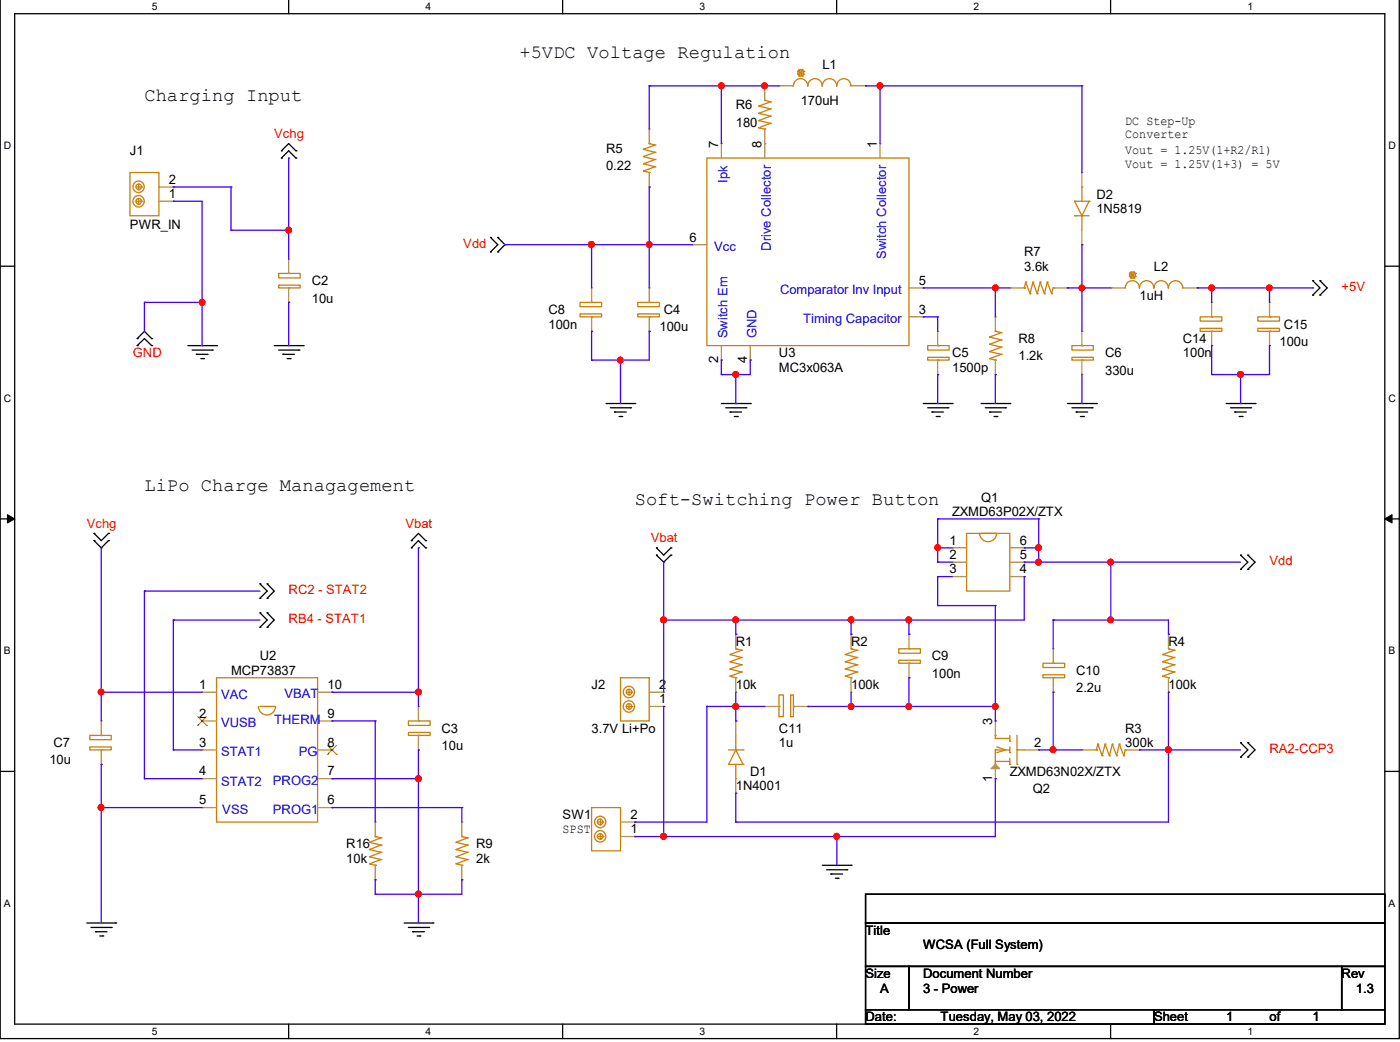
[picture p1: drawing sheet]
<svg xmlns="http://www.w3.org/2000/svg" width="279mm" height="207mm" viewBox="0 0 279 207" stroke-linecap="round" stroke-linejoin="round" font-family="sans-serif">
<path d="M0 -.1v206.6h278.5v-206.6M2.9 2.7h272.7v200.9h-272.7z" fill="none" stroke="#000" stroke-width=".25"/>
<g fill="#fff">
<path d="M30.2 .1h1.1v2.3h-1.1z"/>
<path d="M30.2 203.9h1.1v2.3h-1.1z"/>
</g>
<path d="M57.4 0v2.7M57.4 203.6v2.9" fill="none" stroke="#000" stroke-width=".25"/>
<g fill="#fff">
<path d="M84.7 .1h1.1v2.3h-1.1z"/>
<path d="M84.7 203.9h1.1v2.3h-1.1z"/>
</g>
<path d="M112 0v2.7M112 203.6v2.9" fill="none" stroke="#000" stroke-width=".25"/>
<g fill="#fff">
<path d="M139.2 .1h1.1v2.3h-1.1z"/>
<path d="M139.2 203.9h1.1v2.3h-1.1z"/>
</g>
<path d="M166.5 0v2.7M166.5 203.6v2.9" fill="none" stroke="#000" stroke-width=".25"/>
<g fill="#fff">
<path d="M193.8 .1h1.1v2.3h-1.1z"/>
<path d="M193.8 203.9h1.1v2.3h-1.1z"/>
</g>
<path d="M221 0v2.7M221 203.6v2.9" fill="none" stroke="#000" stroke-width=".25"/>
<g fill="#fff">
<path d="M248.3 .1h1.1v2.3h-1.1z"/>
<path d="M248.3 203.9h1.1v2.3h-1.1z"/>
<path d="M.8 27.8h1.4v2.3h-1.4z"/>
<path d="M276.3 27.8h1.4v2.3h-1.4z"/>
<path d="M.8 78h1.4v2.3h-1.4z"/>
<path d="M276.3 78h1.4v2.3h-1.4z"/>
</g>
<path d="M0 52.9h2.9M275.6 52.9h2.9" fill="none" stroke="#000" stroke-width=".25"/>
<g fill="#fff">
<path d="M.8 128.3h1.3v2.2h-1.3z"/>
<path d="M276.3 128.3h1.3v2.2h-1.3z"/>
</g>
<path d="M0 103.2h2.9M275.6 103.2h2.9" fill="none" stroke="#000" stroke-width=".25"/>
<path d="M1.5 102.3l1.4 .9-1.4 .8zM275.6 103.2l1.4-.9v1.7z" fill="#000" stroke="#000" stroke-width=".2"/>
<g fill="#fff">
<path d="M.8 178.5h1.3v2.2h-1.3z"/>
<path d="M276.3 178.5h1.3v2.2h-1.3z"/>
</g>
<g fill="none" stroke="#000" stroke-width=".25">
<path d="M56 30h.1M56 31.4h.1M56 30l1.4-1.5 1.5 1.5M56 31.4l1.4-1.4 1.5 1.4M58.9 30h.1M58.9 31.4h.1M97.6 47.2h.1M97.6 50.1h.1M97.6 47.2l1.5 1.5-1.5 1.4M99.1 50.1h.1M99.1 47.2h.1M99.1 47.2l1.4 1.5-1.4 1.4"/>
<path d="M261.2 58.7h.1M261.2 55.8h.1M261.2 55.8l1.5 1.5-1.5 1.4M262.7 58.7h.1M262.7 55.8h.1M262.7 55.8l1.4 1.5-1.4 1.4M27.3 67.3h.1M27.3 68.7h.1M27.3 67.3l1.4-1.4 1.5 1.4M27.3 68.7l1.4-1.4 1.5 1.4M30.2 67.3h.1M30.2 68.7h.1"/>
<path d="M37.4 68.7h5.7M38.2 69.6h4M39.1 70.5h.1M39.1 70.5h2.3M40 71.3h.5M40.5 71.3h.1M42.2 69.6h.1M43.1 68.7h.1M54.6 68.7h5.7M55.5 69.6h4M56.3 70.5h.1M56.3 70.5h2.3"/>
<path d="M57.1 71.3h.6M57.7 71.3h.1M59.5 69.6h.1M60.3 68.7h.1M120.6 80.2h5.7M121.5 81.1h4M122.3 81.9h.1M122.3 81.9h2.3M123.2 82.8h.5M123.7 82.8h.1M125.5 81.1h.1M126.3 80.2h.1"/>
<path d="M143.6 80.2h5.7M144.4 81.1h4M145.3 81.9h.1M145.3 81.9h2.3M146.1 82.8h.6M146.7 82.8h.1M148.4 81.1h.1M149.3 80.2h.1M183.7 80.2h5.8M184.6 81.1h4M185.5 81.9h.1M185.5 81.9h2.2"/>
<path d="M186.3 82.8h.6M186.9 82.8h.1M188.6 81.1h.1M189.5 80.2h.1M195.2 80.2h5.8M196.1 81.1h4M196.9 81.9h.1M196.9 81.9h2.4M197.8 82.8h.6M198.4 82.8h.1M200.1 81.1h.1M201 80.2h.1"/>
<path d="M212.4 80.2h5.8M213.3 81.1h4M214.2 81.9h.1M214.2 81.9h2.3M215 82.8h.6M215.6 82.8h.1M217.3 81.1h.1M218.2 80.2h.1M244 80.2h5.8M244.9 81.1h4M245.7 81.9h.1M245.7 81.9h2.3"/>
<path d="M246.6 82.8h.6M247.2 82.8h.1M248.9 81.1h.1M249.8 80.2h.1M18.7 107.5h.1M18.7 106.1h.1M18.7 107.5l1.5 1.4 1.4-1.4M18.7 106.1l1.5 1.4 1.4-1.4M21.6 107.5h.1M21.6 106.1h.1M51.7 119h.1M51.7 116.1h.1"/>
<path d="M51.7 116.1l1.5 1.4-1.5 1.5M53.2 119h.1M53.2 116.1h.1M53.2 116.1l1.4 1.4-1.4 1.5M81.9 107.5h.1M81.9 108.9h.1M81.9 107.5l1.4-1.4 1.4 1.4M81.9 108.9l1.4-1.4 1.4 1.4M84.7 107.5h.1M84.7 108.9h.1M130.6 110.4h.1M130.6 108.9h.1"/>
<path d="M130.6 110.4l1.5 1.4 1.4-1.4M130.6 108.9l1.5 1.5 1.4-1.5M133.5 110.4h.1M133.5 108.9h.1M246.9 113.2h.1M246.9 110.4h.1M246.9 110.4l1.4 1.4-1.4 1.4M248.3 113.2h.1M248.3 110.4h.1M248.3 110.4l1.5 1.4-1.5 1.4M51.7 124.7h.1M51.7 121.9h.1"/>
<path d="M51.7 121.9l1.5 1.4-1.5 1.4M53.2 124.7h.1M53.2 121.9h.1M53.2 121.9l1.4 1.4-1.4 1.4M0 153.4h2.9M246.9 150.6h.1M246.9 147.7h.1M246.9 147.7l1.4 1.4-1.4 1.5M248.3 150.6h.1M248.3 147.7h.1M248.3 147.7l1.5 1.4-1.5 1.5M275.6 153.4h2.9"/>
<path d="M163.7 172.1h5.7M164.5 172.9h4M165.4 173.8h.1M165.4 173.8h2.3M166.2 174.6h.6M166.8 174.6h.1M168.5 172.9h.1M169.4 172.1h.1M172.3 177.8h103.3v5.7h-103.3zM17.3 183.5h5.7M18.1 184.4h4M19 185.3h.1"/>
<path d="M19 185.3h2.3M19.9 186.1h.5M20.4 186.1h.1M22.1 184.4h.1M23 183.5h.1M80.4 183.5h5.7M81.3 184.4h4M82.1 185.3h.1M82.1 185.3h2.4M83 186.1h.6M83.6 186.1h.1M85.3 184.4h.1"/>
<path d="M86.1 183.5h.1M172.3 183.5h103.3v8.7h-103.3zM172.3 192.2h8.6v8.6h-8.6zM180.9 192.2h86.1v8.6h-86.1zM267 192.2h8.6v8.6h-8.6zM172.3 200.8h57.4v2.8h-57.4zM229.7 200.8h45.9v2.8h-45.9z"/>
</g>
<g fill="none" stroke="#cc8006" stroke-width=".25">
<path d="M152.2 20h.1M152.2 20l1.1 .3M157.9 17.1a1.42 1.42 0 0 1 1.4-1.5 1.42 1.42 0 0 1 1.4 1.5M158.8 14.8h.1M158.8 14.2h.1M158.8 14.8l.2 .3M158.8 14.2v.6M158.8 14.2l1.1 .6M159 13.9h.1M159 15.1h.1M159 13.9l-.2 .3M159 13.9h.6"/>
<path d="M159 13.9l.6 1.2M159 15.1h.6M159.6 13.9h.1M159.6 15.1h.1M159.6 13.9l-.6 1.2M159.6 13.9l.3 .3M159.9 14.2h.1M159.9 14.8h.1M159.9 14.2l-1.1 .6M159.9 14.2v.6M159.9 14.8l-.3 .3M160.8 17.1a1.42 1.42 0 0 1 1.4-1.5 1.42 1.42 0 0 1 1.4 1.5"/>
<path d="M163.7 17.1a1.42 1.42 0 0 1 1.4-1.5 1.42 1.42 0 0 1 1.4 1.5 1.4 1.4 0 0 1 1.4-1.5 1.4 1.4 0 0 1 1.4 1.5M25.9 34.3h5.7v8.6h-5.7zM27.1 37.2h1.1M27.6 37.7h.1M27.6 36.6v1.1M27.6 39.5v1.1M28.2 37.2h.1M128.1 34h.1M128.1 32.6h.1M128.1 31.1h.1M128.1 29.7h.1M128.1 34l1.1 .3"/>
<path d="M128.1 32.6l2.2 .6M128.1 31.1l2.2 .6M128.1 29.7l2.2 .6M129.2 28.5h.1M129.2 34.3h.1M129.2 28.5l1.1 .3M130.3 33.2h.1M130.3 31.7h.1M130.3 30.3h.1M130.3 28.8h.1M130.3 33.2l-2.2 .8M130.3 31.7l-2.2 .9"/>
<path d="M130.3 30.3l-2.2 .8M130.3 28.8l-2.2 .9M140.7 31.4h40.2v37.3h-40.2zM151 25.4h.1M151 24h.1M151 22.5h.1M151 21.1h.1M151 25.4l1.2 .3M151 24l2.3 .5M151 22.5l2.3 .6M151 21.1l2.3 .5M152.2 25.7h.1"/>
<path d="M153.3 24.5h.1M153.3 23.1h.1M153.3 21.6h.1M153.3 20.3h.1M153.3 24.5l-2.3 .9M153.3 23.1l-2.3 .9M153.3 21.6l-2.3 .9M153.3 20.3l-2.3 .8M215.3 37.2h.1M215.3 37.2v2.8M27.1 40h1.1M27.6 40.6h.1"/>
<path d="M28.2 40h.1M55.5 56.7h4.2v.6h-4.2zM55.5 54.4h4.2v.9h-4.2zM57.4 54.4h.1M57.4 57.3h.1M203.8 57.3h.1M204.1 56.1h.1M204.1 56.1l.9 2.3M204.1 56.1l-.3 1.2M205 58.4h.1M205.6 56.1h.1M205.6 56.1l.8 2.3"/>
<path d="M205.6 56.1l-.6 2.3M206.4 58.4h.1M207 56.1h.1M207 56.1l.9 2.3M207 56.1l-.6 2.3M207.9 58.4h.1M208.4 56.1h.1M208.4 56.1l.9 2.3M208.4 56.1l-.5 2.3M209.3 58.4h.1M209.6 57.3h.1M209.6 57.3l-.3 1.1"/>
<path d="M213.9 40h.1M213.9 42.9h.1M213.9 40h2.8M213.9 40l1.4 2.9M213.9 42.9h2.8M215.3 42.9h.1M215.3 42.9v2.9M216.7 40h.1M216.7 40l-1.4 2.9M223.9 57.3a1.4 1.4 0 0 1 1.4-1.5 1.4 1.4 0 0 1 1.4 1.5M224.8 55h.1M224.8 54.4h.1"/>
<path d="M224.8 55l.3 .3M224.8 54.4v.6M224.8 54.4l1.1 .6M225.1 54.1h.1M225.1 55.3h.1M225.1 54.1l-.3 .3M225.1 54.1h.5M225.1 54.1l.5 1.2M225.1 55.3h.5M225.6 54.1h.1M225.6 55.3h.1M225.6 54.1l-.5 1.2"/>
<path d="M225.6 54.1l.3 .3M225.9 54.4h.1M225.9 55h.1M225.9 54.4l-1.1 .6M225.9 54.4v.6M225.9 55l-.3 .3M226.8 57.3a1.42 1.42 0 0 1 1.4-1.5 1.42 1.42 0 0 1 1.4 1.5M229.7 57.3a1.42 1.42 0 0 1 1.4-1.5 1.42 1.42 0 0 1 1.4 1.5M232.5 57.3a1.42 1.42 0 0 1 1.5-1.5 1.42 1.42 0 0 1 1.4 1.5M115.4 62.4h4.3v.6h-4.3zM115.4 60.1h4.3v.9h-4.3zM117.7 60.1h.1"/>
<path d="M117.7 63h.1M126.9 62.4h4.3v.6h-4.3zM126.9 60.1h4.3v.9h-4.3zM129.2 60.1h.1M129.2 63h.1M184.6 71.1h4.3v.5h-4.3zM184.6 68.7h4.3v.9h-4.3zM186.6 68.7h.1M186.6 71.6h.1M196.9 71.3h.1M196.9 69.9h.1M196.9 68.5h.1"/>
<path d="M196.9 67h.1M196.9 71.3l1.2 .3M196.9 69.9l2.4 .6M196.9 68.5l2.4 .5M196.9 67l2.4 .6M198.1 65.9h.1M198.1 71.6h.1M198.1 65.9l1.2 .2M199.3 70.5h.1M199.3 69h.1M199.3 67.6h.1M199.3 66.1h.1"/>
<path d="M199.3 70.5l-2.4 .8M199.3 69l-2.4 .9M199.3 67.6l-2.4 .9M199.3 66.1l-2.4 .9M213.3 71.1h4.3v.5h-4.3zM213.3 68.7h4.3v.9h-4.3zM215.3 68.7h.1M215.3 71.6h.1M238.8 65.3h4.4v.6h-4.4zM238.8 63h4.4v.9h-4.4zM241.1 63h.1M241.1 65.9h.1"/>
<path d="M250.3 65.3h4.3v.6h-4.3zM250.3 63h4.3v.9h-4.3zM252.6 63h.1M252.6 65.9h.1M192.4 106.1h8.6v11.4h-8.6zM194.9 106.1a1.69 1.69 0 0 0 1.7 1.6 1.69 1.69 0 0 0 1.7-1.6M195.2 106.1h2.9M198.1 106.1h.1M43.1 134.8h20.1v28.7h-20.1zM123.5 134.8h5.7v8.6h-5.7zM124.6 137.6h1.2M125.2 138.2h.1"/>
<path d="M125.2 137v1.2M125.2 139.9v1.2M125.8 137.6h.1M145.3 134.5h.1M145.3 133h.1M145.3 131.6h.1M145.3 130.1h.1M145.3 134.5l1.1 .3M145.3 133l2.3 .6M145.3 131.6l2.3 .6M145.3 130.1l2.3 .6M146.4 129h.1"/>
<path d="M146.4 134.8h.1M146.4 129l1.2 .3M147.6 133.6h.1M147.6 132.2h.1M147.6 130.7h.1M147.6 129.3h.1M147.6 133.6l-2.3 .9M147.6 132.2l-2.3 .8M147.6 130.7l-2.3 .9M147.6 129.3l-2.3 .8M155 138.2h.9v4.3h-.9zM157.4 138.2h.5v4.3h-.5z"/>
<path d="M168.2 134.5h.1M168.2 133h.1M168.2 131.6h.1M168.2 130.1h.1M168.2 134.5l1.2 .3M168.2 133l2.4 .6M168.2 131.6l2.4 .6M168.2 130.1l2.4 .6M169.4 129h.1M169.4 134.8h.1M169.4 129l1.2 .3M170.6 133.6h.1"/>
<path d="M170.6 132.2h.1M170.6 130.7h.1M170.6 129.3h.1M170.6 133.6l-2.4 .9M170.6 132.2l-2.4 .8M170.6 130.7l-2.4 .9M170.6 129.3l-2.4 .8M178.9 131.3h4.3v.6h-4.3zM178.9 129h4.3v.9h-4.3zM180.9 129h.1M180.9 131.9h.1M207.6 134.2h4.3v.6h-4.3z"/>
<path d="M207.6 131.9h4.3v.8h-4.3zM209.6 131.9h.1M209.6 134.8h.1M231.4 134.5h.1M231.4 133h.1M231.4 131.6h.1M231.4 130.1h.1M231.4 134.5l1.1 .3M231.4 133l2.3 .6M231.4 131.6l2.3 .6M231.4 130.1l2.3 .6M232.5 129h.1"/>
<path d="M232.5 134.8h.1M232.5 129l1.2 .3M233.7 133.6h.1M233.7 132.2h.1M233.7 130.7h.1M233.7 129.3h.1M233.7 133.6l-2.3 .9M233.7 132.2l-2.3 .8M233.7 130.7l-2.3 .9M233.7 129.3l-2.3 .8M17.9 148.5h4.2v.6h-4.2zM17.9 146.2h4.2v.9h-4.2z"/>
<path d="M20.2 146.2h.1M20.2 149.1h.1M51.4 140.5a1.69 1.69 0 0 0 1.7 1.7 1.69 1.69 0 0 0 1.7-1.7M51.7 140.5h2.9M54.6 140.5h.1M81.3 145.6h4.3v.6h-4.3zM81.3 143.4h4.3v.8h-4.3zM83.3 143.4h.1M83.3 146.2h.1M124.6 140.5h1.2M125.2 141.1h.1M125.8 140.5h.1"/>
<path d="M145 152h.1M145 149.1h2.9M145 152h2.9M146.4 149.1h.1M146.4 154.8h.1M146.4 146.2v2.9M146.4 152v2.8M146.4 149.1l1.5 2.9M146.4 149.1l-1.4 2.9M147.9 152h.1M147.9 149.1h.1M155 140.5h.1"/>
<path d="M157.9 140.5h.1M198.1 149.1h.1M198.1 152h.1M198.1 146.2h.1M198.1 146.8h.1M198.1 151.4h.1M198.1 149.1h2.9M198.1 146.2v.6M198.1 149.1v2.9M198.1 146.8h2.9M198.1 151.4h2.9M198.4 148.5l1.7 .6-1.7 .6"/>
<path d="M201 152h.1M201 149.7h.1M201 147.4h.1M201 146.2v1.2M201 148.5v1.2M201 150.8v1.2M202.4 149.1h.1M202.4 152h.1M202.4 149.1h1.4M202.4 146.2v5.8M218.2 149.1h.1M218.5 148h.1"/>
<path d="M218.5 148l.8 2.3M218.5 148l-.3 1.1M219.3 150.3h.1M219.9 148h.1M219.9 148l.9 2.3M219.9 148l-.6 2.3M220.8 150.3h.1M221.4 148h.1M221.4 148l.8 2.3M221.4 148l-.6 2.3M222.2 150.3h.1M222.8 148h.1"/>
<path d="M222.8 148l.8 2.3M222.8 148l-.6 2.3M223.6 150.3h.1M223.9 149.1h.1M223.9 149.1l-.3 1.2M73.5 171.8h.1M73.5 170.4h.1M73.5 168.9h.1M73.5 167.5h.1M73.5 171.8l1.2 .3M73.5 170.4l2.3 .5M73.5 168.9l2.3 .6"/>
<path d="M73.5 167.5l2.3 .5M74.7 166.3h.1M74.7 172.1h.1M74.7 166.3l1.1 .3M75.8 170.9h.1M75.8 169.5h.1M75.8 168h.1M75.8 166.6h.1M75.8 170.9l-2.3 .9M75.8 169.5l-2.3 .9M75.8 168l-2.3 .9M75.8 166.6l-2.3 .9"/>
<path d="M90.8 171.8h.1M90.8 170.4h.1M90.8 168.9h.1M90.8 167.5h.1M90.8 171.8l1.1 .3M90.8 170.4l2.2 .5M90.8 168.9l2.2 .6M90.8 167.5l2.2 .5M91.9 166.3h.1M91.9 172.1h.1M91.9 166.3l1.1 .3M93 170.9h.1"/>
<path d="M93 169.5h.1M93 168h.1M93 166.6h.1M93 170.9l-2.2 .9M93 169.5l-2.2 .9M93 168l-2.2 .9M93 166.6l-2.2 .9M117.7 160.6h5.8v8.6h-5.8zM118.9 163.5h1.1M118.9 166.3h1.1M119.5 164h.1M119.5 166.9h.1"/>
<path d="M119.5 162.9v1.1M119.5 165.8v1.1M120 163.5h.1M120 166.3h.1"/>
<circle cx="27.6" cy="37.1" r="1.13"/>
<circle cx="27.6" cy="37.1" r=".55"/>
<circle cx="27.6" cy="40" r="1.13"/>
<circle cx="27.6" cy="40" r=".55"/>
<circle cx="125.1" cy="137.6" r="1.13"/>
<circle cx="125.2" cy="137.6" r=".55"/>
<circle cx="125.1" cy="140.5" r="1.13"/>
<circle cx="125.2" cy="140.5" r=".55"/>
<circle cx="119.4" cy="163.4" r=".55"/>
<circle cx="119.4" cy="166.3" r=".55"/>
<circle cx="119.4" cy="163.4" r="1.13"/>
<circle cx="119.4" cy="166.3" r="1.13"/>
</g>
<g fill="none" stroke="#a84" stroke-width=".25">
<path d="M152.2 17.1h.1M152.2 17.1v2.9M155 17.1h.1M155 17.1h2.9M169.4 17.1h2.9M172.3 17.1h.1M31.6 37.2h2.9M34.5 37.2h.1M129.2 37.2h.1M129.2 25.7h.1M129.2 25.7v2.8M129.2 34.3v2.9"/>
<path d="M143.6 28.5h.1M143.6 28.5v2.9M152.2 28.5h.1M152.2 25.7v5.7M175.1 28.5h.1M175.1 28.5v2.9M215.3 34.3h.1M215.3 34.3v2.9M31.6 40h2.9M34.5 40h.1M57.4 51.5h.1M57.4 51.5v2.9"/>
<path d="M57.4 57.3v2.8M117.7 57.3h.1M117.7 57.3v2.8M129.2 57.3h.1M129.2 57.3v2.8M137.8 48.7h.1M137.8 48.7h2.9M180.9 57.3h2.8M183.7 57.3h.1M201 57.3h.1M201 57.3h2.8M209.6 57.3h2.8"/>
<path d="M212.4 57.3h.1M215.3 48.7h.1M215.3 45.8v2.9M221.1 57.3h.1M221.1 57.3h2.8M235.4 57.3h2.9M238.3 57.3h.1M57.4 60.1h.1M117.7 65.9h.1M117.7 63v2.9M129.2 65.9h.1M129.2 63v2.9"/>
<path d="M143.6 71.6h.1M143.6 68.7v2.9M149.3 71.6h.1M149.3 68.7v2.9M180.9 63h2.8M183.7 63h.1M186.6 65.9h.1M186.6 74.5h.1M186.6 65.9v2.8M186.6 71.6v2.9M198.1 74.5h.1M198.1 63h.1"/>
<path d="M198.1 63v2.9M198.1 71.6v2.9M215.3 65.9h.1M215.3 74.5h.1M215.3 65.9v2.8M215.3 71.6v2.9M241.1 60.1h.1M241.1 68.7h.1M241.1 60.1v2.9M241.1 65.9v2.8M252.6 60.1h.1M252.6 68.7h.1"/>
<path d="M252.6 60.1v2.9M252.6 65.9v2.8M189.5 108.9h.1M189.5 111.8h.1M189.5 114.7h.1M189.5 108.9h2.9M189.5 111.8h2.9M189.5 114.7h2.9M201 108.9h2.8M201 111.8h2.8M201 114.7h2.8M203.8 114.7h.1"/>
<path d="M203.8 111.8h.1M203.8 108.9h.1M40.2 137.6h.1M40.2 137.6h2.9M63.2 137.6h2.9M66.1 137.6h.1M129.2 137.6h2.9M132.1 137.6h.1M146.4 137.6h.1M146.4 126.1h.1M146.4 126.1v2.9M146.4 134.8v2.8"/>
<path d="M169.4 137.6h.1M169.4 126.1h.1M169.4 126.1v2.9M169.4 134.8v2.8M180.9 126.1h.1M180.9 134.8h.1M180.9 126.1v2.9M180.9 131.9v2.9M209.6 129h.1M209.6 137.6h.1M209.6 129v2.9M209.6 134.8v2.8"/>
<path d="M232.5 137.6h.1M232.5 126.1h.1M232.5 126.1v2.9M232.5 134.8v2.8M20.2 143.4h.1M20.2 152h.1M20.2 143.4v2.8M20.2 149.1v2.9M40.2 143.4h.1M40.2 149.1h.1M40.2 154.8h.1M40.2 149.1h2.9"/>
<path d="M40.2 143.4h2.9M40.2 154.8h2.9M63.2 149.1h2.9M63.2 143.4h2.9M63.2 154.8h2.9M66.1 154.8h.1M66.1 149.1h.1M66.1 143.4h.1M83.3 140.5h.1M83.3 149.1h.1M83.3 140.5v2.9M83.3 146.2v2.9"/>
<path d="M129.2 140.5h2.9M132.1 140.5h.1M146.4 143.4h.1M146.4 157.7h.1M146.4 143.4v2.8M146.4 154.8v2.9M152.2 140.5h.1M152.2 140.5h2.8M157.9 140.5h2.9M160.8 140.5h.1M198.1 154.8h.1M198.1 143.4h.1"/>
<path d="M198.1 143.4v2.8M198.1 152v2.8M203.8 149.1h2.9M206.7 149.1h.1M215.3 149.1h.1M215.3 149.1h2.9M223.9 149.1h2.9M226.8 149.1h.1M40.2 160.6h.1M40.2 160.6h2.9M63.2 160.6h2.9M66.1 160.6h.1"/>
<path d="M74.7 174.9h.1M74.7 163.5h.1M74.7 163.5v2.8M74.7 172.1v2.8M91.9 174.9h.1M91.9 163.5h.1M91.9 163.5v2.8M91.9 172.1v2.8M123.5 166.3h2.8M123.5 163.5h2.8M126.3 166.3h.1M126.3 163.5h.1"/>
</g>
<path d="M197.2 152.8l.9-.8 .8 .8z" fill="#a84" stroke="#a84" stroke-width=".25"/>
<path d="M39.3 144.2h.1M39.4 142.5l1.7 1.7M41.1 142.5l-1.8 1.7M41.1 144.2h.1M65.2 150h.1M65.2 148.3l1.8 1.7M66.9 148.3l-1.7 1.7M67 150h.1" fill="none" stroke="#804000" stroke-width=".2"/>
<g fill="none" stroke="#4200ff" stroke-width=".25">
<path d="M129.2 17.1h.1M129.2 17.1h25.8M129.2 17.1v8.6M143.6 17.1h.1M143.6 17.1v11.4M152.2 17.1h.1M172.3 17.1h.1M172.3 17.1h43M175.1 17.1h.1M175.1 17.1v11.4M215.3 17.1h.1M215.3 17.1v17.2"/>
<path d="M34.5 37.2h.1M34.5 37.2h11.5M46 37.2h.1M46 37.2v8.6M57.4 31.4h.1M57.4 31.4v20.1M129.2 37.2h.1M129.2 37.2v20.1M34.5 40h.1M34.5 40h5.7v28.7M46 45.8h.1M46 45.8h11.4"/>
<path d="M57.4 45.8h.1M100.5 48.7h.1M100.5 48.7h37.3M117.7 48.7h.1M117.7 48.7v8.6M129.2 48.7h.1M183.7 57.3h.1M183.7 57.3h17.3M198.1 57.3h.1M198.1 57.3v5.7M212.4 57.3h.1M212.4 57.3h8.7"/>
<path d="M215.3 48.7h.1M215.3 57.3h.1M215.3 48.7v17.2M238.3 57.3h.1M238.3 57.3h22.9M241.1 57.3h.1M241.1 57.3v2.8M252.6 57.3h.1M252.6 57.3v2.8M261.2 57.3h.1M28.7 60.1h.1M28.7 60.1v5.8"/>
<path d="M28.7 60.1h11.5M40.2 60.1h.1M40.2 68.7h.1M57.4 60.1h.1M57.4 60.1v8.6M117.7 65.9h.1M117.7 71.6h.1M117.7 65.9v5.7M123.5 71.6h.1M123.5 71.6v8.6M129.2 65.9h.1M129.2 65.9v5.7h-11.5"/>
<path d="M143.6 71.6h.1M143.6 74.5h.1M143.6 71.6v2.9M146.4 74.5h.1M146.4 74.5v5.7M149.3 71.6h.1M149.3 71.6v2.9h-5.7M183.7 63h.1M183.7 63h2.9M186.6 74.5h.1M186.6 63h.1M186.6 63v2.9"/>
<path d="M186.6 74.5v5.7M198.1 74.5h.1M198.1 74.5v5.7M215.3 74.5v5.7M241.1 68.7h.1M241.1 74.5h.1M241.1 68.7v5.8M246.9 74.5h.1M246.9 74.5v5.7M252.6 68.7h.1M252.6 68.7v5.8h-11.5M146.4 80.2h.1"/>
<path d="M215.3 80.2h.1M246.9 80.2h.1M20.2 108.9h.1M20.2 108.9v34.5M28.7 117.5h.1M28.7 117.5v37.3M28.7 117.5h23M83.3 108.9h.1M83.3 108.9v31.6M132.1 111.8h.1M132.1 111.8v25.8M186.6 114.7h.1"/>
<path d="M186.6 111.8h.1M186.6 108.9h.1M186.6 103.2h.1M186.6 103.2v8.6M186.6 114.7v5.7M186.6 111.8h2.9M186.6 108.9h2.9M186.6 103.2h20.1M186.6 114.7h2.9M203.8 111.8h.1M203.8 108.9h.1M203.8 114.7h.1"/>
<path d="M203.8 114.7v8.6h-71.7M203.8 111.8h43.1M203.8 108.9h2.9M206.7 111.8h.1M206.7 103.2h.1M206.7 103.2v8.6M221.1 111.8h.1M221.1 111.8v11.5M20.2 137.6h.1M20.2 137.6h20M34.5 123.3h.1M34.5 123.3h17.2"/>
<path d="M34.5 123.3v25.8M66.1 137.6h.1M66.1 137.6h17.2M83.3 137.6h.1M132.1 123.3h.1M146.4 123.3h.1M146.4 126.1h.1M146.4 123.3v2.8M146.4 137.6v5.8M169.4 126.1h.1M169.4 123.3h.1M169.4 123.3v2.8"/>
<path d="M169.4 137.6v2.9M180.9 126.1h.1M180.9 134.8h.1M180.9 123.3h.1M180.9 123.3v2.8M180.9 134.8v5.7M186.6 120.4h.1M186.6 120.4h11.5M198.1 120.4h.1M198.1 120.4v23M209.6 123.3h.1M209.6 137.6h.1"/>
<path d="M209.6 123.3h22.9v2.8M209.6 123.3v5.7M209.6 137.6v11.5M221.1 123.3h.1M232.5 137.6h.1M232.5 126.1h.1M232.5 137.6v25.9h-86.1M20.2 152h.1M20.2 152v31.5M28.7 154.8h.1M28.7 154.8h11.5M34.5 149.1h.1"/>
<path d="M34.5 149.1h5.7M66.1 143.4h.1M66.1 154.8h.1M66.1 143.4h8.6M66.1 154.8h17.2M74.7 143.4h.1M74.7 143.4v20.1M83.3 149.1h.1M83.3 154.8h.1M83.3 149.1v34.4M132.1 140.5h.1M132.1 140.5v25.8"/>
<path d="M140.7 140.5h.1M140.7 140.5h11.5M140.7 140.5v23h-14.4M146.4 143.4h.1M146.4 157.7h.1M146.4 140.5h.1M146.4 157.7v5.8M160.8 140.5h.1M160.8 140.5h37.3M169.4 140.5h.1M180.9 140.5h.1M198.1 143.4h.1"/>
<path d="M198.1 154.8h.1M198.1 154.8v11.5h-71.8M206.7 149.1h.1M206.7 149.1h8.6M209.6 149.1h.1M226.8 149.1h.1M226.8 149.1h20.1M232.5 149.1h.1M20.2 160.6h.1M20.2 160.6h20M66.1 160.6h.1M66.1 160.6h25.8"/>
<path d="M74.7 174.9h.1M74.7 177.8h.1M74.7 174.9v2.9M83.3 177.8h.1M91.9 160.6h.1M91.9 174.9h.1M91.9 160.6v2.9M91.9 174.9v2.9h-17.2M126.3 166.3h.1M126.3 163.5h.1M132.1 166.3h.1M146.4 163.5h.1"/>
<path d="M166.5 166.3h.1M166.5 166.3v5.8"/>
</g>
<g fill="#f00" stroke="#f00" stroke-width=".25">
<circle cx="40.2" cy="60.1" r=".56"/>
<circle cx="57.4" cy="45.8" r=".56"/>
<circle cx="83.3" cy="137.6" r=".56"/>
<circle cx="20.1" cy="160.6" r=".56"/>
<circle cx="143.5" cy="17.1" r=".56"/>
<circle cx="175.1" cy="17.1" r=".57"/>
<circle cx="129.2" cy="48.6" r=".56"/>
<circle cx="215.3" cy="57.3" r=".56"/>
<circle cx="198.1" cy="57.3" r=".56"/>
<circle cx="146.4" cy="74.5" r=".57"/>
<circle cx="152.1" cy="17.1" r=".56"/>
<circle cx="117.7" cy="48.6" r=".57"/>
<circle cx="123.4" cy="71.6" r=".56"/>
<circle cx="146.4" cy="123.2" r=".57"/>
<circle cx="132.1" cy="123.2" r=".57"/>
<circle cx="221" cy="123.2" r=".56"/>
<circle cx="166.5" cy="166.3" r=".56"/>
<circle cx="132.1" cy="166.3" r=".57"/>
<circle cx="232.5" cy="149.1" r=".57"/>
<circle cx="146.4" cy="140.5" r=".57"/>
<circle cx="180.8" cy="123.2" r=".56"/>
<circle cx="169.4" cy="123.2" r=".56"/>
<circle cx="180.8" cy="140.5" r=".56"/>
<circle cx="169.4" cy="140.5" r=".56"/>
<circle cx="209.5" cy="149.1" r=".56"/>
<circle cx="246.9" cy="74.5" r=".57"/>
<circle cx="241.1" cy="57.3" r=".56"/>
<circle cx="252.6" cy="57.3" r=".56"/>
<circle cx="198.1" cy="140.5" r=".56"/>
<circle cx="186.6" cy="108.9" r=".56"/>
<circle cx="206.7" cy="108.9" r=".56"/>
<circle cx="221" cy="111.8" r=".56"/>
<circle cx="206.7" cy="111.8" r=".56"/>
<circle cx="20.1" cy="137.6" r=".56"/>
<circle cx="83.3" cy="177.8" r=".56"/>
<circle cx="83.3" cy="154.8" r=".56"/>
</g>
<g font-size="3.7">
<text x="103.4" y="11.5">+5VDC Voltage Regulation</text>
<text x="28.7" y="20.1">Charging Input</text>
<text x="28.7" y="97.6">LiPo Charge Managagement</text>
<text x="126.3" y="100.4">Soft-Switching Power Button</text>
</g>
<g font-size="2.6">
<text x="163.7" y="13.6">L1</text>
<text x="146.4" y="21.7">R6</text>
<text x="159.3" y="20.8">170uH</text>
<text x="142.9" y="29.4" transform="rotate(-90 142.9 29.4)">7</text>
<text x="146.4" y="25.2">180</text>
<text x="151.6" y="29.4" transform="rotate(-90 151.6 29.4)">8</text>
<text x="174.5" y="29.4" transform="rotate(-90 174.5 29.4)">1</text>
<text x="223.9" y="24.9">DC Step-Up</text>
<text x="223.9" y="27.5">Converter</text>
<text x="25.9" y="30.9">J1</text>
<text x="120.6" y="30.3">R5</text>
<text x="120.6" y="33.8">0.22</text>
<text x="223.9" y="30.6">Vout = 1.25V(1+R2/R1)</text>
<text x="223.9" y="33.5">Vout = 1.25V(1+3) = 5V</text>
<text x="33.6" y="39.4">1</text>
<text x="33.6" y="36.5">2</text>
<text x="218.2" y="39.5">D2</text>
<text x="25.9" y="45.5">PWR_IN</text>
<text x="218.2" y="42.3">1N5819</text>
<text x="137.2" y="48">6</text>
<text x="203.8" y="51">R7</text>
<text x="203.8" y="53.9">3.6k</text>
<text x="229.7" y="53.9">L2</text>
<text x="62.1" y="56.7">C2</text>
<text x="182.9" y="56.6">5</text>
<text x="226.8" y="59.6">1uH</text>
<text x="62.1" y="60.2">10u</text>
<text x="109.1" y="62.5">C8</text>
<text x="109.1" y="65.3">100n</text>
<text x="131.2" y="65.9">100u</text>
<text x="132.1" y="62.5">C4</text>
<text x="182.9" y="62.4">3</text>
<text x="255.5" y="65.3">C15</text>
<text x="155" y="71.1">U3</text>
<text x="189.5" y="71.1">C5</text>
<text x="202.7" y="68.2">R8</text>
<text x="202.7" y="71.6">1.2k</text>
<text x="219.9" y="71.1">C6</text>
<text x="235.4" y="68.2">C14</text>
<text x="235.4" y="71.1">100n</text>
<text x="254.6" y="68.8">100u</text>
<text x="142.9" y="72.2" transform="rotate(-90 142.9 72.2)">2</text>
<text x="148.7" y="72.2" transform="rotate(-90 148.7 72.2)">4</text>
<text x="155" y="73.9">MC3x063A</text>
<text x="189.5" y="73.9">1500p</text>
<text x="219.9" y="74.5">330u</text>
<text x="195.2" y="99.8">Q1</text>
<text x="189.5" y="102.6">ZXMD63P02X/ZTX</text>
<text x="188.9" y="108.3">1</text>
<text x="188.9" y="111.1">2</text>
<text x="202.9" y="111.1">5</text>
<text x="202.9" y="108.3">6</text>
<text x="188.9" y="114">3</text>
<text x="202.9" y="114">4</text>
<text x="51.7" y="131.3">U2</text>
<text x="146.4" y="128.5">R1</text>
<text x="169.4" y="128.5">R2</text>
<text x="185.5" y="131.3">C9</text>
<text x="232.5" y="128.5">R4</text>
<text x="39.7" y="137">1</text>
<text x="46" y="134.2">MCP73837</text>
<text x="65.2" y="137">10</text>
<text x="117.7" y="137.1">J2</text>
<text x="131.2" y="137">2</text>
<text x="146.4" y="137.1">10k</text>
<text x="169.4" y="137.1">100k</text>
<text x="185.5" y="134.8">100n</text>
<text x="214.2" y="134.2">C10</text>
<text x="214.2" y="137.6">2.2u</text>
<text x="232.5" y="137.1">100k</text>
<text x="39.7" y="142.7">2</text>
<text x="65.2" y="142.7">9</text>
<text x="131.2" y="139.8">1</text>
<text x="10.7" y="148.6">C7</text>
<text x="39.7" y="148.5">3</text>
<text x="65.2" y="148.5">8</text>
<text x="87.9" y="145.7">C3</text>
<text x="87.9" y="149.2">10u</text>
<text x="117.7" y="145.7">3.7V Li+Po</text>
<text x="155" y="145.7">C11</text>
<text x="155" y="148.6">1u</text>
<text x="197.4" y="144.2" transform="rotate(-90 197.4 144.2)">3</text>
<text x="205.8" y="148.5">2</text>
<text x="223.9" y="145.7">R3</text>
<text x="223.9" y="148.6">300k</text>
<text x="9.8" y="152">10u</text>
<text x="39.7" y="154.2">4</text>
<text x="65.2" y="154.2">7</text>
<text x="149.3" y="154.3">D1</text>
<text x="197.4" y="155.4" transform="rotate(-90 197.4 155.4)">1</text>
<text x="201" y="154.3">ZXMD63N02X/ZTX</text>
<text x="39.7" y="160">5</text>
<text x="65.2" y="160">6</text>
<text x="146.4" y="157.2">1N4001</text>
<text x="205.6" y="157.7">Q2</text>
<text x="112" y="162.9">SW1</text>
<text x="112" y="165.5">SPST</text>
<text x="125.5" y="165.7">1</text>
<text x="125.5" y="162.8">2</text>
<text x="68.9" y="168.7">R16</text>
<text x="68.9" y="171.5">10k</text>
<text x="94.8" y="168.7">R9</text>
<text x="94.8" y="171.5">2k</text>
<text x="172.3" y="185.9">Title</text>
<text x="183.7" y="188.7">WCSA (Full System)</text>
<text x="172.3" y="194.5">Size</text>
<text x="175.1" y="197.4">A</text>
<text x="183.7" y="194.5">Document Number</text>
<text x="183.7" y="197.4">3 - Power</text>
<text x="267" y="194.5">Rev</text>
<text x="269.8" y="197.4">1.3</text>
<text x="172.3" y="203.1">Date:</text>
<text x="187.2" y="203.1">Tuesday, May 03, 2022</text>
<text x="229.7" y="203.1">Sheet</text>
<text x="244" y="203.1">1</text>
<text x="252.6" y="203.1">of</text>
<text x="261.2" y="203.1">1</text>
</g>
<g font-size="2.6" fill="#f00">
<text x="54.6" y="27.4">Vchg</text>
<text x="92.2" y="49.2">Vdd</text>
<text x="267" y="57.9">+5V</text>
<text x="26.5" y="71.1">GND</text>
<text x="17.3" y="104.9">Vchg</text>
<text x="80.7" y="104.9">Vbat</text>
<text x="129.5" y="107.8">Vbat</text>
<text x="252.6" y="112.4">Vdd</text>
<text x="57.4" y="118.1">RC2 - STAT2</text>
<text x="57.4" y="123.9">RB4 - STAT1</text>
<text x="252.6" y="149.7">RA2-CCP3</text>
</g>
<g font-size="2.6" fill="#00c">
<text x="144.8" y="36.3" transform="rotate(-90 144.8 36.3)">Ipk</text>
<text x="142.1" y="49.8">Vcc</text>
<text x="153.4" y="49.9" transform="rotate(-90 153.4 49.9)">Drive Collector</text>
<text x="176.4" y="51.5" transform="rotate(-90 176.4 51.5)">Switch Collector</text>
<text x="155.2" y="58.4">Comparator Inv Input</text>
<text x="159.8" y="64.2">Timing Capacitor</text>
<text x="144.8" y="67.3" transform="rotate(-90 144.8 67.3)">Switch Em</text>
<text x="150.5" y="67.3" transform="rotate(-90 150.5 67.3)">GND</text>
<text x="44" y="139.1">VAC</text>
<text x="54.6" y="144">THERM</text>
<text x="56.6" y="138.8">VBAT</text>
<text x="44" y="144.5">VUSB</text>
<text x="44" y="150.3">STAT1</text>
<text x="59.5" y="150.3">PG</text>
<text x="44" y="156.3">STAT2</text>
<text x="44.2" y="161.8">VSS</text>
<text x="54.3" y="161.8">PROG1</text>
<text x="54.3" y="156">PROG2</text>
</g>
<g font-size="2.1">
<text x="30.2" y="2">5</text>
<text x="84.7" y="2">4</text>
<text x="139.2" y="2">3</text>
<text x="193.8" y="2">2</text>
<text x="248.3" y="2">1</text>
<text x=".8" y="29.6">D</text>
<text x="276.3" y="29.6">D</text>
<text x=".8" y="79.9">C</text>
<text x="276.3" y="79.9">C</text>
<text x=".8" y="130.1">B</text>
<text x="276.3" y="130.1">B</text>
<text x=".8" y="180.3">A</text>
<text x="276.3" y="180.3">A</text>
<text x="30.2" y="205.8">5</text>
<text x="84.7" y="205.8">4</text>
<text x="139.2" y="205.8">3</text>
<text x="193.8" y="205.8">2</text>
<text x="248.3" y="205.8">1</text>
</g>
</svg>
